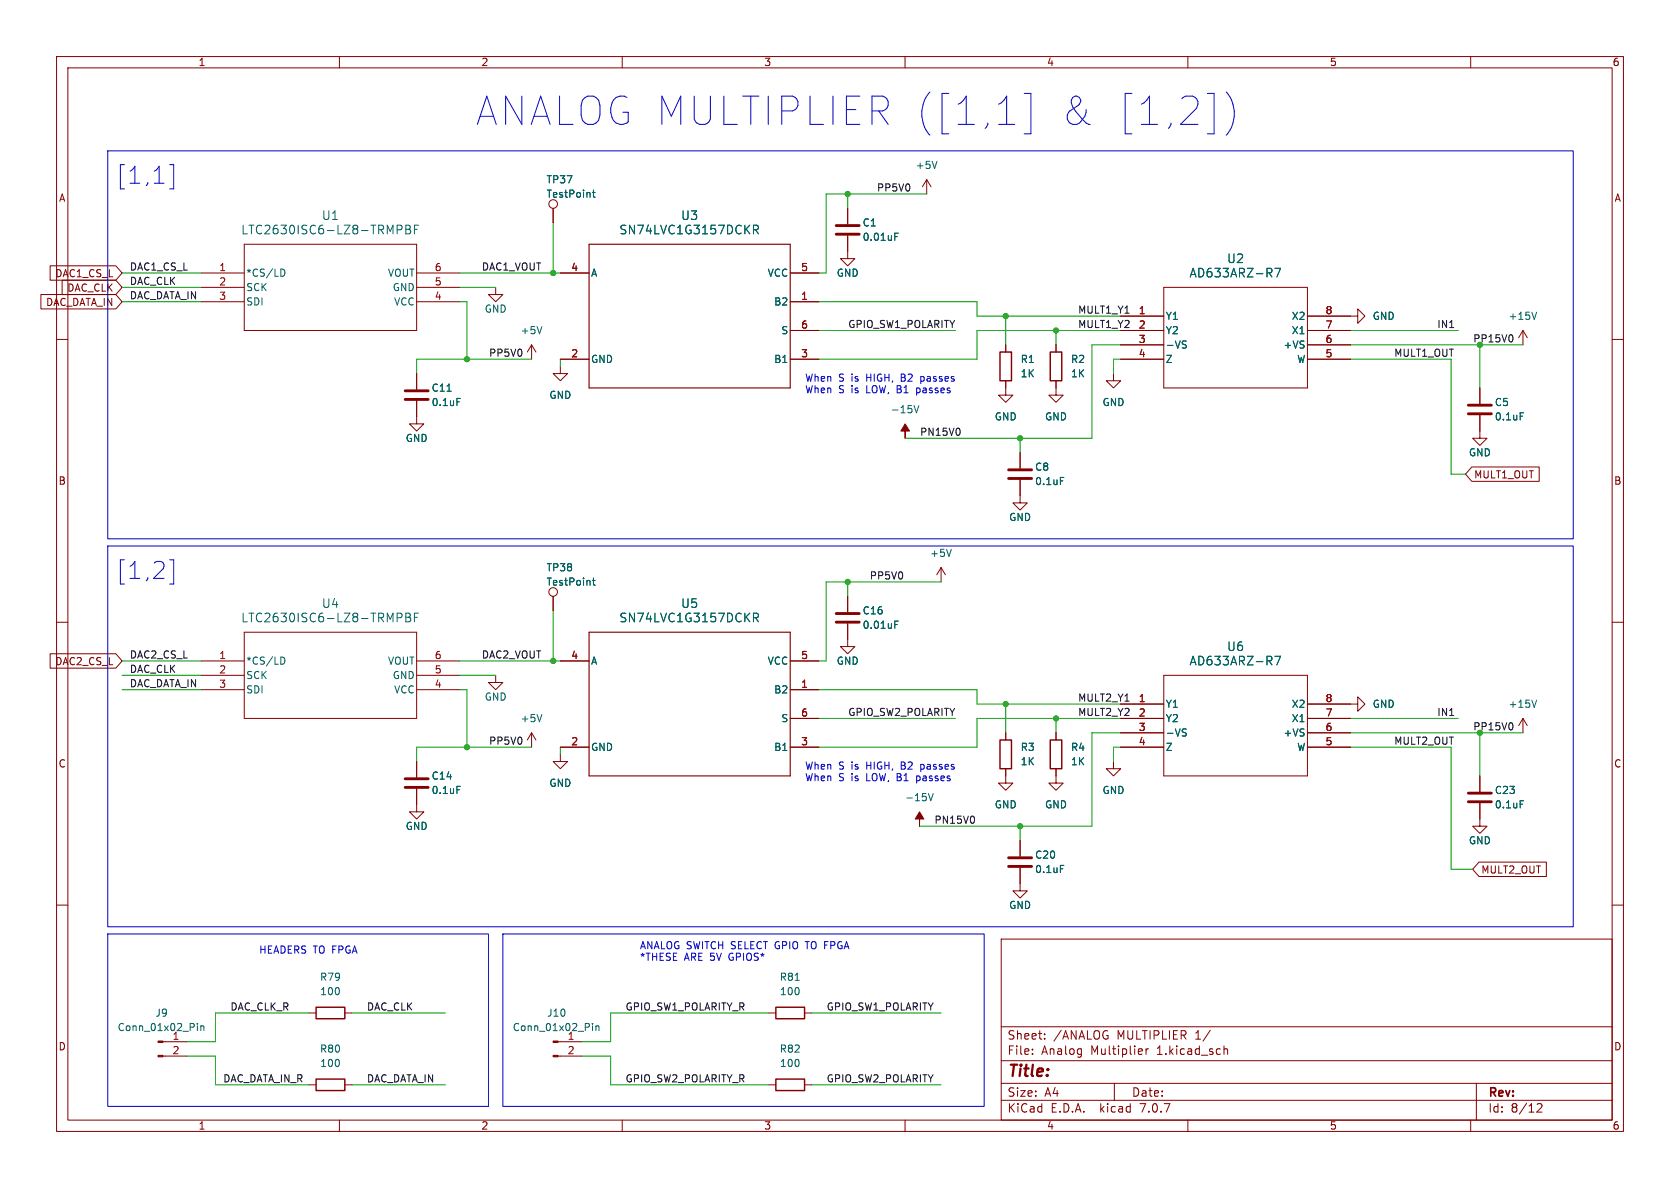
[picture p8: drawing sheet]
<svg xmlns="http://www.w3.org/2000/svg" width="297mm" height="210mm" viewBox="0 0 297 210" stroke-linecap="round" stroke-linejoin="round" font-family="sans-serif">
<g fill="none" stroke="#840000" stroke-width=".18">
<path d="M10 10h277v190h-277zM12 12h273v186h-273zM60 10v2M110 10v2M160 10v2M210 10v2M260 10v2M97.8 36.8v2.6M149.9 36.8v2.8M163.8 31.8l-.7 1.2M163.8 31.8v2.5M163.8 31.8l.8 1.2"/>
<path d="M7.2 52.1h13.3l1.1 1.2-1.1 1.3h-13.3zM8.9 47h11.6l1.1 1.3-1.1 1.2h-11.6zM10 60h2M11 49.5h9.5l1.1 1.3-1.1 1.3h-9.5zM35.6 48.3h7.6M35.6 50.8h7.6M35.6 53.3h7.6M43.2 43.2h30.5v15.2h-30.5zM73.7 48.3h7.6M73.7 50.8h7.6M73.7 53.3h7.6M87.6 50.8v1.3h1.3l-1.3 1.2-1.2-1.2h1.2"/>
<path d="M99.1 48.3h5M139.7 58.4h5.1M139.7 48.3h5.1M139.7 53.3h5.1M149.9 41.7v4h1.2l-1.2 1.3-1.3-1.3h1.3M198.1 58.4h7.6M198.1 55.9h7.6M205.7 50.8h25.4v17.8h-25.4zM231.1 55.9h8.9v-1.3l1.3 1.3-1.3 1.3v-1.3M231.1 58.4h7.7M269.2 58.4v2.6M269.2 58.4l-.7 1.3"/>
<path d="M269.2 58.4l.8 1.3M285 60h2M73.7 70.9v4h1.2l-1.2 1.3-1.3-1.3h1.3M73.7 66v2.8M94 61v2.5M94 61l-.8 1.2M94 61l.7 1.2M99.1 64.8v1.2h1.2l-1.2 1.3-1.3-1.3h1.3M99.1 63.5h5M139.7 63.5h5.1M177.8 67.3v2.6h1.3l-1.3 1.2-1.3-1.2h1.3M177.8 61v1.2"/>
<path d="M186.7 67.3v2.6h1.3l-1.3 1.2-1.3-1.2h1.3M186.7 61v1.2M196.8 66v1.3h1.3l-1.3 1.3-1.2-1.3h1.2M198.1 63.5h7.6M198.1 61h7.6M231.1 63.5h7.7M231.1 61h7.7M261.6 73.4v4.1h1.3l-1.3 1.2-1.3-1.2h1.3M261.6 68.6v2.8M180.3 84.8v4.1h1.3l-1.3 1.3-1.2-1.3h1.2M180.3 80v2.8M260.2 82.5h11.9v2.6h-11.9l-1.1-1.3z"/>
<path d="M8.9 115.6h11.6l1.1 1.2-1.1 1.3h-11.6zM10 110h2M35.6 116.8h7.6M35.6 119.4h7.6M43.2 111.8h30.5v15.2h-30.5zM73.7 116.8h7.6M73.7 119.4h7.6M87.6 119.4v1.3h1.3l-1.3 1.2-1.2-1.2h1.2M97.8 105.4v2.6M99.1 116.8h5M139.7 116.8h5.1M149.9 110.2v4.1h1.2l-1.2 1.3-1.3-1.3h1.3"/>
<path d="M149.9 105.4v2.8M166.4 100.3l-.8 1.3M166.4 100.3v2.6M166.4 100.3l.7 1.3M205.7 119.4h25.4v17.8h-25.4zM285 110h2M35.6 121.9h7.6M73.7 139.4v4.1h1.2l-1.2 1.3-1.3-1.3h1.3M73.7 134.6v2.8M73.7 121.9h7.6M94 129.5l-.8 1.3M94 129.5v2.6"/>
<path d="M94 129.5l.7 1.3M99.1 133.4v1.2h1.2l-1.2 1.3-1.3-1.3h1.3M99.1 132.1h5M139.7 121.9h5.1M139.7 132.1h5.1M139.7 127h5.1M177.8 135.9v2.5h1.3l-1.3 1.3-1.3-1.3h1.3M177.8 129.5v1.3M186.7 135.9v2.5h1.3l-1.3 1.3-1.3-1.3h1.3M186.7 129.5v1.3M196.8 134.6v1.3h1.3l-1.3 1.3-1.2-1.3h1.2M198.1 132.1h7.6"/>
<path d="M198.1 127h7.6M198.1 124.5h7.6M198.1 129.5h7.6M231.1 124.5h8.9v-1.3l1.3 1.3-1.3 1.2v-1.2M231.1 132.1h7.7M231.1 127h7.7M231.1 129.5h7.7M261.6 137.2v2.8M269.2 127l-.7 1.3M269.2 127v2.5M269.2 127l.8 1.3M10 160h2"/>
<path d="M180.3 153.4v4.1h1.3l-1.3 1.3-1.2-1.3h1.2M180.3 148.6v2.8M261.5 152.4h11.9v2.5h-11.9l-1.2-1.2zM261.6 142v4.1h1.3l-1.3 1.2-1.3-1.2h1.3M285 160h2M54.6 179.1h1.3M61 179.1h1.2M135.9 179.1h1.3M142.2 179.1h1.3M177 166h108v32h-108zM28.8 186.7h4.2M28.8 184.2h4.2"/>
<path d="M54.6 191.8h1.3M60 198v2M61 191.8h1.2M98.7 186.7h4.2M98.7 184.2h4.2M110 198v2M135.9 191.8h1.3M142.2 191.8h1.3M160 198v2M177 194.5h108M177 191.5h108M177 187.5h108"/>
<path d="M177 181.5h108M182.5 186.3v.1M182.5 185.5v.1M184.7 183.6v.1M184.7 182.8v.1M197 191.5v3M202.6 185.4v1M203 185.4l-.3 .1-.1 .2M210 198v2M216.4 185.5l.2-.1 .4 .1v.9M216.4 184.9v1.5M260 198v2"/>
<path d="M261 191.5v6.5M271.7 195.2l.6-.1 .2 .1 .1 .3-.9 1.1h.9"/>
<circle cx="97.8" cy="36.1" r=".76"/>
<circle cx="97.8" cy="104.6" r=".76"/>
</g>
<g fill="none" stroke="#006464" stroke-width=".18">
<path d="M70.2 39.8h.6l.3 .3-.2 .4-.7 .1M71.7 39.8h.5l.3 .2v.2l-.3 .3a.41 .41 0 0 1 .4 .4 .41 .41 0 0 1-.3 .4h-.6zM74 39.8h-.7v1.5M104.7 34h.5M104.9 33.6v1.1l.3 .2M165.6 28.5l-.4 1.3M49.6 47.6a.64 .64 0 0 1 .8 .6 .64 .64 0 0 1-.8 .6M71.7 40.5h.5M73.3 40.5h.5M95.8 57.7l-.4 1.3M133.2 40.6l.7-.1 .2-.2-.1-.3-.2-.2h-.6v1.5M133.6 40.6l.5 .7"/>
<path d="M158.2 41.8h.4M158.2 41.2h.6M225.4 47.4h1l-.7 1.6M271.7 55.2l-.5 1.3M79 69.2h.8M80.8 70.4h.6M161.6 71.7l.4 1.3 .4-1.3M209.2 60.9l.4 .1 .1 .3-.2 .2h-.3M209.2 60.3h.5M268.7 73h.7M168.2 97.1l-.4 1.3M187.5 84.4h.6"/>
<path d="M49.6 116.1a.64 .64 0 0 1 .8 .7 .64 .64 0 0 1-.8 .6M70.2 108.4h.6l.3 .3-.2 .4-.7 .1M71.7 108.4h.5l.3 .1v.3l-.3 .3a.41 .41 0 0 1 .4 .4 .41 .41 0 0 1-.3 .4h-.6zM71.7 109.1h.5M73.3 109.1h.5M74 108.4h-.7v1.5M104.7 102.6h.5M104.9 102.2v1.1l.3 .1M133.2 109.2l.7-.1 .2-.2-.1-.4-.2-.1h-.6v1.5M133.6 109.2l.5 .7M158.2 110.4h.4M158.2 109.8h.6"/>
<path d="M225.4 116h1l-.7 1.5M80.8 139h.6M95.8 126.3l-.4 1.3M209.2 129.5l.4 .1 .1 .3-.2 .2h-.3M209.2 128.8l.5 .1M271.7 123.8l-.5 1.2M164.1 140.3l.5 1.2 .4-1.2M187.5 153h.6M268.7 141.5h.7M140.6 173.3h.7M34.9 180.9v.1M34.9 181.3v.9"/>
<path d="M35.5 181.5l.2-.2 .3 .1v.8M35.5 181.3v.9M104.7 180.9v.1M104.7 181.3v.9M105.3 181.3v.9M105.3 181.5l.2-.2 .3 .1 .1 .8"/>
</g>
<path d="M176.8 62.2h2v5.1h-2zM185.7 62.2h2v5.1h-2zM176.8 130.8h2v5.1h-2zM185.7 130.8h2v5.1h-2zM55.9 178.1h5.1v2h-5.1zM137.2 178.1h5v2h-5zM55.9 190.8h5.1v2h-5.1zM137.2 190.8h5v2h-5z" fill="none" stroke="#840000" stroke-width=".25"/>
<g fill="#840000" stroke="#840000" stroke-width=".18">
<path d="M160 74.9l.8 1.3h-.8v1.3v-1.3h-.7z"/>
<path d="M97.8 186.6h.9v.2h-.9z"/>
<path d="M97.8 184h.9v.3h-.9z"/>
<path d="M27.9 186.6h.9v.2h-.9z"/>
<path d="M27.9 184h.9v.3h-.9z"/>
<path d="M162.6 143.5l.7 1.3h-.7v1.3v-1.3h-.8z"/>
</g>
<path d="M104.1 43.2h35.6v25.4h-35.6zM104.1 111.8h35.6v25.4h-35.6z" fill="none" stroke="#840000" stroke-width=".2"/>
<g fill="none" stroke="#840000" stroke-width=".51">
<path d="M147.8 39.9h4.1M147.8 41.4h4.1M71.6 70.6h4.1M71.6 69.1h4.1M259.6 73.2h4.1M259.6 71.6h4.1M178.3 84.6h4.1M178.3 83.1h4.1M147.8 110h4.1M147.8 108.5h4.1M71.6 139.2h4.1M71.6 137.7h4.1"/>
<path d="M178.3 153.2h4.1M178.3 151.6h4.1M259.6 141.7h4.1M259.6 140.2h4.1"/>
</g>
<path d="M267.3 59.3l.2 .4-.2 .6M169.7 75.9v.8M267.3 127.9l.2 .3-.2 .7M172.2 144.5v.8" fill="none" stroke="#0f0f0f" stroke-width=".18"/>
<g fill="none" stroke="#0000c2" stroke-width=".18">
<path d="M181.1 16.5h1.2v7.2h-1.2M213.4 16.5h1.2v7.2h-1.2M216.8 16.3a5.7 5.7 0 0 1 0 7.6M19 26.7h259.1v68.6h-259.1zM30 29.1h.7v4.3h-.7M176.5 22h2.9M162.1 68.6v1.3M162.1 69.4h.1M162.2 68.6l-.1 .1M162.8 66.5v1.3M162.8 67.3l.1 .1M162.9 66.5l-.1 .1"/>
<path d="M19 96.5h259.1v67.3h-259.1zM30 99h.7v4.2h-.7M162.1 137.2v1.2M162.1 138h.1M162.2 137.2h-.1M162.8 135.1v1.3M162.8 135.9l.1 .1M162.9 135.1l-.1 .1M19 165.1h67.4v30.5h-67.4zM88.9 165.1h85.1v30.5h-85.1z"/>
</g>
<g fill="none" stroke="#009600" stroke-width=".18">
<path d="M97.8 39.4v8.9M149.9 34.3v2.5M163.8 34.3h-17.8v14h-1.2M21.6 48.3h14M21.6 53.3h14M21.6 50.8h14M81.3 53.3h1.2v10.2M81.3 48.3h17.8M81.3 50.8h6.3M144.8 53.3h27.9v2.6h25.4M144.8 58.4h24.1M177.8 55.9v5.1"/>
<path d="M186.7 58.4v2.6M198.1 58.4h-25.4v5.1h-27.9M238.8 58.4h19M94 63.5h-20.3v2.5M99.1 63.5v1.3M180.3 77.5v2.5M198.1 61h-5.1v16.5h-33M198.1 63.5h-1.3v2.5M238.8 61h30.4M238.8 63.5h17.7v20.3h2.6M261.6 61v7.6M21.6 116.8h14"/>
<path d="M21.6 119.4h14M81.3 116.8h17.8M81.3 119.4h6.3M97.8 108v8.8M149.9 102.9v2.5M166.4 102.9h-20.4v13.9h-1.2M21.6 121.9h14M81.3 121.9h1.2v10.2M94 132.1h-20.3v2.5M99.1 132.1v1.3M144.8 121.9h27.9v2.6h25.4M144.8 127h24.1"/>
<path d="M177.8 124.5v5M186.7 127v2.5M198.1 127h-25.4v5.1h-27.9M198.1 132.1h-1.3v2.5M198.1 129.5h-5.1v16.6h-30.4M238.8 127h19M238.8 129.5h30.4M238.8 132.1h17.7v21.6h3.8M261.6 129.5v7.7M180.3 146.1v2.5M54.6 179.1h-16.5v5.1h-5.1M62.2 179.1h16.5"/>
<path d="M135.9 179.1h-28v5.1h-5M143.5 179.1h22.9M33 186.7h5.1v5.1h16.5M62.2 191.8h16.5M102.9 186.7h5v5.1h28M143.5 191.8h22.9"/>
</g>
<g fill="#009600" stroke="#009600" stroke-width=".18">
<circle cx="261.6" cy="129.5" r=".46"/>
<circle cx="186.7" cy="58.4" r=".46"/>
<circle cx="261.6" cy="61" r=".46"/>
<circle cx="177.8" cy="55.9" r=".46"/>
<circle cx="180.3" cy="77.5" r=".46"/>
<circle cx="82.5" cy="63.5" r=".46"/>
<circle cx="186.7" cy="127" r=".46"/>
<circle cx="177.8" cy="124.5" r=".46"/>
<circle cx="149.9" cy="34.3" r=".46"/>
<circle cx="149.9" cy="102.9" r=".46"/>
<circle cx="97.8" cy="48.3" r=".46"/>
<circle cx="97.8" cy="116.8" r=".46"/>
<circle cx="82.5" cy="132.1" r=".46"/>
<circle cx="180.3" cy="146.1" r=".46"/>
</g>
<g font-size="7" fill="#0000c2">
<text x="83.8" y="22.6">ANALOG MULTIPLIER ([1,1]</text>
<text x="185.8" y="22.6">&amp; [1,2])</text>
</g>
<g font-size="4.2" fill="#0000c2">
<text x="20.3" y="32.8">[1,1]</text>
<text x="20.3" y="102.6">[1,2]</text>
</g>
<text font-size="2.8" fill="#840000" x="178" y="190.9">Title:</text>
<g font-size="2.1" fill="#006464">
<text x="42.6" y="41.6">LTC2630ISC6-LZ8-TRMPBF</text>
<text x="56.8" y="39.1">U1</text>
<text x="109.4" y="41.6">SN74LVC1G3157DCKR</text>
<text x="120.3" y="39.1">U3</text>
<text x="216.8" y="46.7">U2</text>
<text x="210.2" y="49.3">AD633ARZ-R7</text>
<text x="56.8" y="107.7">U4</text>
<text x="120.3" y="107.7">U5</text>
<text x="42.6" y="110.2">LTC2630ISC6-LZ8-TRMPBF</text>
<text x="109.4" y="110.2">SN74LVC1G3157DCKR</text>
<text x="210.2" y="117.8">AD633ARZ-R7</text>
<text x="216.8" y="115.3">U6</text>
</g>
<g font-size="2.1" fill="#840000">
<text x="178" y="184">Sheet:</text>
<text x="186.2" y="184">/ANALOG</text>
<text x="197.5" y="184">MULTIPLIER</text>
<text x="211.5" y="184">1/</text>
<text x="178" y="186.7">File:</text>
<text x="184.1" y="186.7">Analog</text>
<text x="192.9" y="186.7">Multiplier</text>
<text x="204.7" y="186.7">1.kicad_sch</text>
<text x="178" y="196.9">KiCad</text>
<text x="178" y="194.1">Size:</text>
<text x="184.7" y="194.1">A4</text>
<text x="185.7" y="196.9">E.D.A.</text>
<text x="194.6" y="196.9">kicad</text>
<text x="200" y="194.1">Date:</text>
<text x="201.8" y="196.9">7.0.7</text>
<text x="263" y="194.3">Rev:</text>
<text x="263" y="196.9">Id:</text>
<text x="267.1" y="196.9">8/12</text>
</g>
<g font-size="1.8" fill="#840000">
<text x="35" y="11.9">1</text>
<text x="85" y="11.9">2</text>
<text x="135" y="11.9">3</text>
<text x="185" y="11.9">4</text>
<text x="235" y="11.9">5</text>
<text x="285" y="11.9">6</text>
<text x="10.3" y="35.9">A</text>
<text x="285.3" y="35.9">A</text>
<text x="9.7" y="49.2">DAC1_CS_L</text>
<text x="11.8" y="51.8">DAC_CLK</text>
<text x="8" y="54.3">DAC_DATA_IN</text>
<text x="10.3" y="85.9">B</text>
<text x="260.5" y="84.8">MULT1_OUT</text>
<text x="285.3" y="85.9">B</text>
<text x="9.7" y="117.8">DAC2_CS_L</text>
<text x="10.3" y="135.9">C</text>
<text x="285.3" y="135.9">C</text>
<text x="261.8" y="154.6">MULT2_OUT</text>
<text x="10.3" y="185.9">D</text>
<text x="285.3" y="185.9">D</text>
<text x="35" y="199.9">1</text>
<text x="85" y="199.9">2</text>
<text x="135" y="199.9">3</text>
<text x="185" y="199.9">4</text>
<text x="235" y="199.9">5</text>
<text x="285" y="199.9">6</text>
</g>
<g font-size="1.8" fill="#006464">
<text x="96.5" y="35.2">TestPoint</text>
<text x="96.5" y="32.6">TP37</text>
<text x="161.8" y="30.1">+5V</text>
<text x="152.4" y="40.2">C1</text>
<text x="152.4" y="42.8">0.01uF</text>
<text x="43.4" y="49.1">*CS/LD</text>
<text x="43.4" y="51.7">SCK</text>
<text x="68.5" y="49.1">VOUT</text>
<text x="69.3" y="51.7">GND</text>
<text x="104.4" y="49.1">A</text>
<text x="135.6" y="49.1">VCC</text>
<text x="147.8" y="49.1">GND</text>
<text x="43.4" y="54.2">SDI</text>
<text x="69.6" y="54.2">VCC</text>
<text x="85.6" y="55.5">GND</text>
<text x="91.9" y="59.3">+5V</text>
<text x="136.8" y="54.2">B2</text>
<text x="138" y="59.3">S</text>
<text x="206" y="56.7">Y1</text>
<text x="206" y="59.3">Y2</text>
<text x="228.3" y="59.3">X1</text>
<text x="228.3" y="56.7">X2</text>
<text x="242.6" y="56.7">GND</text>
<text x="266.6" y="56.7">+15V</text>
<text x="104.4" y="64.4">GND</text>
<text x="136.8" y="64.4">B1</text>
<text x="180.3" y="64.4">R1</text>
<text x="189.2" y="64.4">R2</text>
<text x="206" y="61.8">-VS</text>
<text x="206" y="64.4">Z</text>
<text x="226.8" y="61.8">+VS</text>
<text x="229.2" y="64.4">W</text>
<text x="76.2" y="69.4">C11</text>
<text x="76.2" y="72">0.1uF</text>
<text x="97" y="70.7">GND</text>
<text x="180.3" y="66.9">1K</text>
<text x="189.2" y="66.9">1K</text>
<text x="194.8" y="72">GND</text>
<text x="264.2" y="72">C5</text>
<text x="157.4" y="73.3">-15V</text>
<text x="175.8" y="74.5">GND</text>
<text x="184.7" y="74.5">GND</text>
<text x="264.2" y="74.5">0.1uF</text>
<text x="71.6" y="78.3">GND</text>
<text x="182.9" y="83.4">C8</text>
<text x="259.6" y="80.9">GND</text>
<text x="182.9" y="86">0.1uF</text>
<text x="178.3" y="92.3">GND</text>
<text x="96.5" y="101.2">TP38</text>
<text x="164.3" y="98.7">+5V</text>
<text x="96.5" y="103.7">TestPoint</text>
<text x="152.4" y="111.4">0.01uF</text>
<text x="152.4" y="108.8">C16</text>
<text x="43.4" y="117.7">*CS/LD</text>
<text x="68.5" y="117.7">VOUT</text>
<text x="104.4" y="117.7">A</text>
<text x="135.6" y="117.7">VCC</text>
<text x="147.8" y="117.7">GND</text>
<text x="43.4" y="120.2">SCK</text>
<text x="43.4" y="122.8">SDI</text>
<text x="69.3" y="120.2">GND</text>
<text x="69.6" y="122.8">VCC</text>
<text x="85.6" y="124.1">GND</text>
<text x="136.8" y="122.8">B2</text>
<text x="206" y="125.3">Y1</text>
<text x="228.3" y="125.3">X2</text>
<text x="242.6" y="125.3">GND</text>
<text x="266.6" y="125.3">+15V</text>
<text x="91.9" y="127.9">+5V</text>
<text x="138" y="127.9">S</text>
<text x="206" y="127.9">Y2</text>
<text x="206" y="130.4">-VS</text>
<text x="226.8" y="130.4">+VS</text>
<text x="228.3" y="127.9">X1</text>
<text x="104.4" y="132.9">GND</text>
<text x="136.8" y="132.9">B1</text>
<text x="180.3" y="132.9">R3</text>
<text x="180.3" y="135.5">1K</text>
<text x="189.2" y="132.9">R4</text>
<text x="189.2" y="135.5">1K</text>
<text x="206" y="132.9">Z</text>
<text x="229.2" y="132.9">W</text>
<text x="76.2" y="138">C14</text>
<text x="76.2" y="140.6">0.1uF</text>
<text x="97" y="139.3">GND</text>
<text x="159.9" y="141.8">-15V</text>
<text x="175.8" y="143.1">GND</text>
<text x="184.7" y="143.1">GND</text>
<text x="194.8" y="140.6">GND</text>
<text x="264.2" y="140.6">C23</text>
<text x="264.2" y="143.1">0.1uF</text>
<text x="71.6" y="146.9">GND</text>
<text x="259.6" y="149.5">GND</text>
<text x="182.9" y="152">C20</text>
<text x="182.9" y="154.5">0.1uF</text>
<text x="178.3" y="160.9">GND</text>
<text x="56.5" y="173.6">R79</text>
<text x="137.8" y="173.6">R81</text>
<text x="27.4" y="179.9">J9</text>
<text x="56.5" y="176.1">100</text>
<text x="96.6" y="179.9">J10</text>
<text x="137.8" y="176.1">100</text>
<text x="20.7" y="182.5">Conn_01x02_Pin</text>
<text x="30.4" y="183.9">1</text>
<text x="90.6" y="182.5">Conn_01x02_Pin</text>
<text x="100.3" y="183.9">1</text>
<text x="56.5" y="186.3">R80</text>
<text x="56.5" y="188.8">100</text>
<text x="137.8" y="186.3">R82</text>
<text x="137.8" y="188.8">100</text>
</g>
<g font-size="1.8" fill="#0f0f0f">
<text x="154.9" y="33.9">PP5V0</text>
<text x="22.9" y="47.9">DAC1_CS_L</text>
<text x="85.1" y="47.9">DAC1_VOUT</text>
<text x="22.9" y="50.5">DAC_CLK</text>
<text x="22.9" y="53">DAC_DATA_IN</text>
<text x="149.9" y="58.1">GPIO_SW1_POLARITY</text>
<text x="190.5" y="58.1">MULT1_Y2</text>
<text x="190.5" y="55.5">MULT1_Y1</text>
<text x="254" y="58.1">IN1</text>
<text x="86.4" y="63.2">PP5V0</text>
<text x="246.4" y="63.2">MULT1_OUT</text>
<text x="260.3" y="60.6">PP15V0</text>
<text x="162.6" y="77.1">PN15V0</text>
<text x="153.7" y="102.5">PP5V0</text>
<text x="22.9" y="119">DAC_CLK</text>
<text x="22.9" y="116.5">DAC2_CS_L</text>
<text x="85.1" y="116.5">DAC2_VOUT</text>
<text x="22.9" y="121.6">DAC_DATA_IN</text>
<text x="190.5" y="124.1">MULT2_Y1</text>
<text x="86.4" y="131.7">PP5V0</text>
<text x="149.9" y="126.7">GPIO_SW2_POLARITY</text>
<text x="190.5" y="126.7">MULT2_Y2</text>
<text x="246.4" y="131.7">MULT2_OUT</text>
<text x="254" y="126.7">IN1</text>
<text x="260.3" y="129.2">PP15V0</text>
<text x="165.1" y="145.7">PN15V0</text>
<text x="40.6" y="178.7">DAC_CLK_R</text>
<text x="64.8" y="178.7">DAC_CLK</text>
<text x="110.5" y="178.7">GPIO_SW1_POLARITY_R</text>
<text x="146" y="178.7">GPIO_SW1_POLARITY</text>
<text x="39.4" y="191.4">DAC_DATA_IN_R</text>
<text x="64.8" y="191.4">DAC_DATA_IN</text>
<text x="110.5" y="191.4">GPIO_SW2_POLARITY_R</text>
<text x="146" y="191.4">GPIO_SW2_POLARITY</text>
</g>
<g font-size="1.8" fill="#a90000">
<text x="38.7" y="48">1</text>
<text x="38.7" y="50.5">2</text>
<text x="38.7" y="53.1">3</text>
<text x="76.8" y="53.1">4</text>
<text x="76.8" y="50.5">5</text>
<text x="76.8" y="48">6</text>
<text x="100.9" y="48">4</text>
<text x="141.5" y="53.1">1</text>
<text x="141.5" y="48">5</text>
<text x="141.5" y="58.2">6</text>
<text x="201.2" y="55.6">1</text>
<text x="201.2" y="58.2">2</text>
<text x="234.2" y="58.2">7</text>
<text x="234.2" y="55.6">8</text>
<text x="100.9" y="63.2">2</text>
<text x="141.5" y="63.2">3</text>
<text x="201.2" y="60.7">3</text>
<text x="201.2" y="63.2">4</text>
<text x="234.2" y="63.2">5</text>
<text x="234.2" y="60.7">6</text>
<text x="38.7" y="116.6">1</text>
<text x="38.7" y="119.1">2</text>
<text x="76.8" y="119.1">5</text>
<text x="76.8" y="116.6">6</text>
<text x="100.9" y="116.6">4</text>
<text x="141.5" y="116.6">5</text>
<text x="38.7" y="121.7">3</text>
<text x="76.8" y="121.7">4</text>
<text x="141.5" y="121.7">1</text>
<text x="201.2" y="124.2">1</text>
<text x="234.2" y="124.2">8</text>
<text x="100.9" y="131.8">2</text>
<text x="141.5" y="131.8">3</text>
<text x="141.5" y="126.7">6</text>
<text x="201.2" y="126.7">2</text>
<text x="201.2" y="129.3">3</text>
<text x="201.2" y="131.8">4</text>
<text x="234.2" y="131.8">5</text>
<text x="234.2" y="129.3">6</text>
<text x="234.2" y="126.7">7</text>
<text x="30.4" y="186.4">2</text>
<text x="100.3" y="186.4">2</text>
</g>
<g font-size="1.8" fill="#0000c2">
<text x="142.2" y="67.6">When</text>
<text x="142.2" y="69.6">When</text>
<text x="148.2" y="67.6">S is</text>
<text x="148.2" y="69.6">S is</text>
<text x="153.4" y="67.6">HIGH,</text>
<text x="153.4" y="69.6">LOW, B1</text>
<text x="159.7" y="67.6">B2</text>
<text x="162.7" y="69.6">passes</text>
<text x="163.4" y="67.6">passes</text>
<text x="142.2" y="136.1">When</text>
<text x="148.2" y="136.1">S is</text>
<text x="153.4" y="136.1">HIGH,</text>
<text x="159.7" y="136.1">B2</text>
<text x="163.4" y="136.1">passes</text>
<text x="142.2" y="138.2">When</text>
<text x="148.2" y="138.2">S is</text>
<text x="153.4" y="138.2">LOW, B1</text>
<text x="162.7" y="138.2">passes</text>
<text x="113" y="167.9">ANALOG SWITCH SELECT GPIO TO FPGA</text>
<text x="45.7" y="168.7">HEADERS TO FPGA</text>
<text x="113" y="169.9">*THESE</text>
<text x="121" y="169.9">ARE 5V</text>
<text x="129.1" y="169.9">GPIOS*</text>
</g>
</svg>
